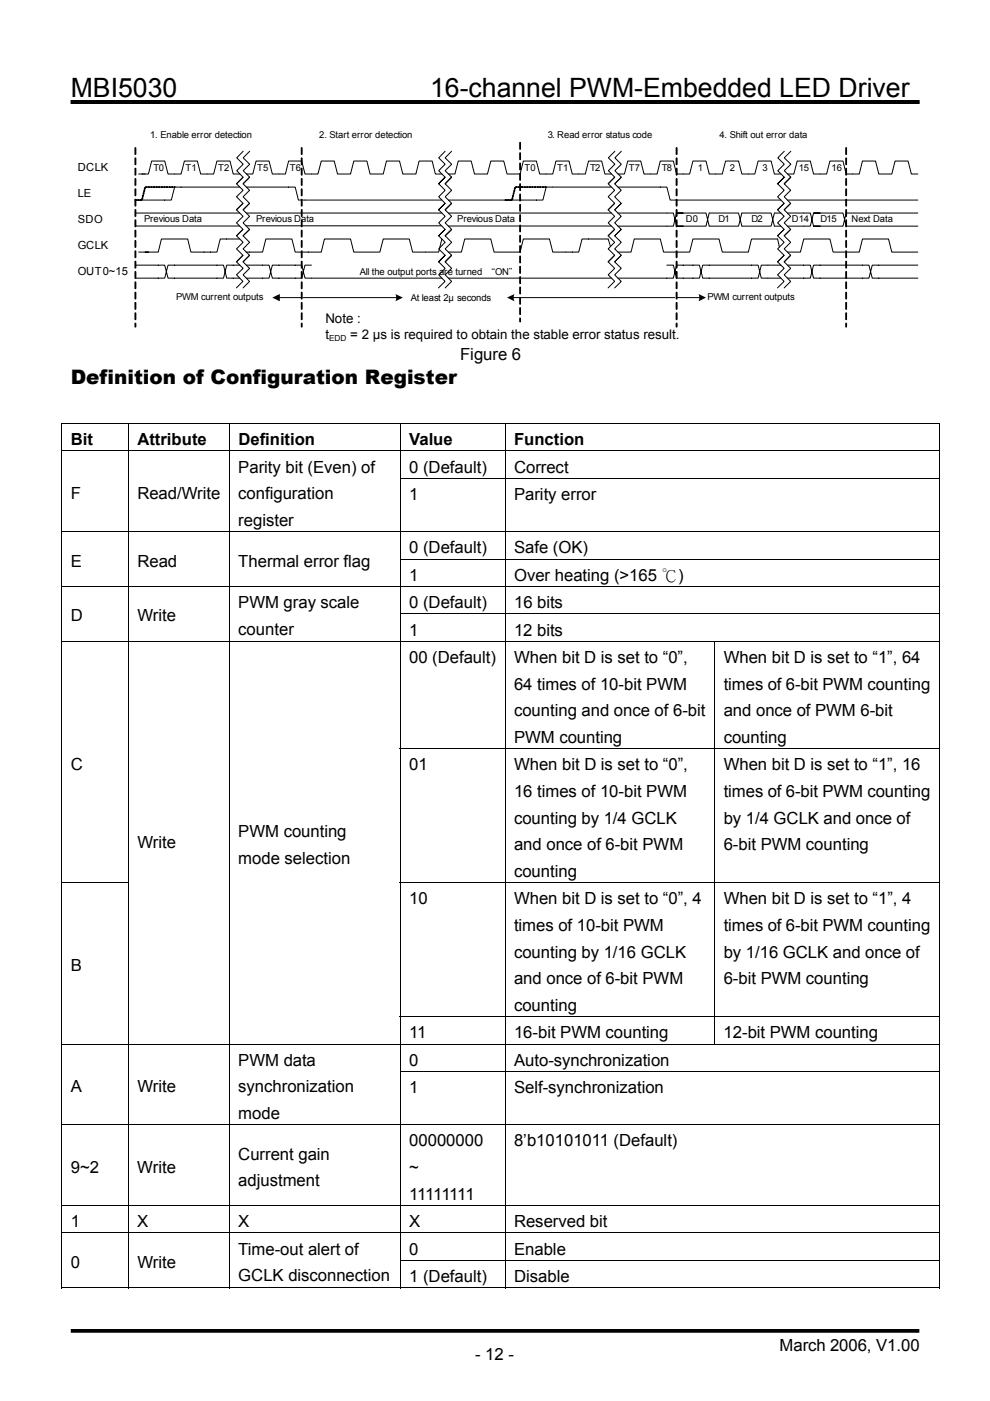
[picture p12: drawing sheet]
<svg xmlns="http://www.w3.org/2000/svg" width="210mm" height="297mm" viewBox="0 0 210 297" stroke-linecap="round" stroke-linejoin="round" font-family="sans-serif">
<path d="M15 21.6h179.9M15 282.2h179.9" fill="none" stroke="#010101" stroke-width=".79" stroke-linecap="butt"/>
<g fill="none" stroke="#000" stroke-width=".21">
<path d="M29.4 36.9h1.4M30.1 36.9h1.4l.7-2.8h2.7l.7 2.8h2.8l.7-2.8h2.7l.7 2.8h2.8l.7-2.8h2.8l.6 2.8h1.4M50.8 39.7h-13.8l-.7 2.7h-7.6M51.5 37.6l-1.4 1.4 1.4 1.3-1.4 1.4 1.4 1.4-1.4 1.4M51.6 32.1l-1.4 1.4 1.4 1.3-1.4 1.4 1.3 1.4-1.4 1.4M52.2 36.9h1.4l.7-2.8h2.7l.7 2.8h2.8l.7-2.8h2.8l.7 2.8h2.7l.7-2.8h2.8l.7 2.8h2.7l.7-2.8h2.8l.7 2.8h2.8l.6-2.8h2.8l.7 2.8h2.8l.7-2.8h2.7l.7 2.8h1.4M52.2 39.7h10.4l.7 2.7h30.4M52.9 37.6l-1.4 1.4 1.4 1.3-1.4 1.4 1.4 1.4-1.4 1.4M52.9 32.1l-1.3 1.4 1.3 1.3-1.3 1.4 1.3 1.4-1.3 1.4M94.4 32.1l-1.4 1.4 1.4 1.3-1.4 1.4 1.4 1.4-1.4 1.4M94.4 37.6l-1.4 1.4 1.4 1.3-1.4 1.4 1.4 1.4-1.4 1.4M95.1 36.9h1.4l.7-2.8h2.7l.7 2.8h2.8l.7-2.8h2.7l.7 2.8h2.8l.7-2.8h2.7l.7 2.8h2.8l.7-2.8h2.7l.7 2.8h2.8l.7-2.8h2.8l.6 2.8h1.4"/>
<path d="M95.8 32.1l-1.4 1.4 1.4 1.3-1.4 1.4 1.4 1.4-1.4 1.4M95.8 37.6l-1.4 1.4 1.4 1.3-1.4 1.4 1.4 1.4-1.4 1.4M129.6 39.7h-13.8l-.7 2.7h-20M130.3 37.6l-1.4 1.4 1.4 1.3-1.4 1.4 1.4 1.4-1.4 1.4M130.4 32.1l-1.4 1.4 1.4 1.3-1.4 1.4 1.3 1.4-1.4 1.4M131 36.9h1.4l.7-2.8h2.7l.7 2.8h2.8l.7-2.8h2.8l.6 2.8h2.8l.7-2.8h2.8l.7 2.8h2.7l.7-2.8h2.8l.7 2.8h2.7l.7-2.8h2.8l.7 2.8h1.4M131 39.7h10.4l.7 2.7h23.5M131.7 37.6l-1.4 1.4 1.4 1.3-1.4 1.4 1.4 1.4-1.4 1.4M131.7 32.1l-1.3 1.4 1.3 1.3-1.3 1.4 1.3 1.4-1.3 1.4M166.3 37.6l-1.4 1.4 1.4 1.3-1.4 1.4 1.3 1.4-1.4 1.4M166.3 32.1l-1.4 1.4 1.4 1.3-1.4 1.4 1.4 1.4-1.4 1.4M167 36.9h1.3l.7-2.8h2.8l.7 2.8h2.8l.7-2.8h2.7l.7 2.8h2.8l.7-2.8h2.7l.7 2.8h2.8l.7-2.8h2.7l.7 2.8h1.4"/>
<path d="M167.6 37.6l-1.3 1.4 1.3 1.3-1.3 1.4 1.3 1.4-1.3 1.4M167.7 32.1l-1.4 1.4 1.4 1.3-1.4 1.4 1.4 1.4-1.4 1.4M28.7 56.2h6.2l.7 2.8h11.8l.7-2.8h2.7M28.7 59h6.2l.7-2.8h11.8l.7 2.8h2.7M28.7 45.2h22.1M28.7 47.9h22.1M29.4 53.4h2.1M50.8 50.7h-4.1l-.7 2.7h-5.5l-.7-2.7h-5.6l-.7 2.7h-2.7M51.5 48.6l-1.4 1.4 1.4 1.4-1.4 1.4 1.4 1.3-1.4 1.4M51.5 43.1l-1.4 1.4 1.4 1.4-1.4 1.3 1.4 1.4-1.4 1.4M51.5 54.1l-1.4 1.4 1.4 1.4-1.4 1.4 1.4 1.3-1.4 1.4M52.2 47.9h41.4"/>
<path d="M52.2 56.2h4.8l.7 2.8h6.3l.7-2.8h1.3M52.2 59h4.8l.7-2.8h6.3l.7 2.8h29M52.2 45.2h41.5M52.9 48.6l-1.4 1.4 1.4 1.4-1.4 1.4 1.4 1.3-1.4 1.4M52.9 43.1l-1.4 1.4 1.4 1.4-1.4 1.3 1.4 1.4-1.4 1.4M52.9 54.1l-1.4 1.4 1.4 1.4-1.4 1.4 1.4 1.4-1.4 1.3M93.7 50.7l-.7 2.7h-5.5l-.7-2.7h-5.5l-.8 2.7h-5.5l-.7-2.7h-5.5l-.7 2.7h-5.5l-.7-2.7h-5.5l-.7 2.7h-3.5M94.4 43.1l-1.4 1.4 1.4 1.4-1.4 1.3 1.4 1.4-1.4 1.4M94.4 48.6l-1.4 1.4 1.4 1.4-1.4 1.4 1.4 1.3-1.4 1.4M94.4 54.1l-1.4 1.4 1.4 1.4-1.4 1.4 1.4 1.3-1.4 1.4M95.1 47.9h34.5M95.1 45.2h34.5"/>
<path d="M95.1 59h34.5M95.8 43.1l-1.4 1.4 1.4 1.4-1.4 1.3 1.4 1.4-1.4 1.4M95.8 48.6l-1.4 1.4 1.4 1.4-1.4 1.4 1.4 1.3-1.4 1.4M95.8 54.1l-1.4 1.4 1.4 1.4-1.4 1.4 1.4 1.4-1.4 1.3M129.4 52.3l-.5-1.6h-5.5l-.7 2.7h-5.5l-.7-2.7h-5.5l-.7 2.7h-5.5l-.7-2.7h-5.6l-.7 2.7h-2.7M130.3 43.1l-1.4 1.4 1.4 1.4-1.4 1.3 1.4 1.4-1.4 1.4M130.3 48.6l-1.4 1.4 1.4 1.4-1.4 1.4 1.4 1.3-1.4 1.4M130.3 54.1l-1.4 1.4 1.4 1.4-1.4 1.4 1.4 1.3-1.4 1.4M131 45.2h11.8l.6 2.7h1.4M131.7 43.1l-1.4 1.4 1.4 1.4-1.4 1.3 1.4 1.4-1.4 1.4M131.7 48.6l-1.4 1.4 1.4 1.4-1.4 1.4 1.4 1.3-1.4 1.4M131.7 54.1l-1.4 1.4 1.4 1.4-1.4 1.4 1.4 1.4-1.4 1.3"/>
<path d="M141.4 56.2h1.4l.6 2.8h4.9l.7-2.8h11.7l.7 2.8h4.2M143.4 45.2h6.3l.7 2.7h6.2l.7-2.7h6.2l.7 2.7h1.4M144.8 45.2h-1.4l-.6 2.7h-11.8M165.2 52.4l-.3-1.7h-5.6l-.6 2.7h-5.6l-.7-2.7h-5.5l-.7 2.7h-5.5l-.7-2.7h-5.5l-.7 2.7h-2.8M165.6 45.2h-1.4l-.7 2.7h-6.2l-.7-2.7h-6.2l-.7 2.7h-6.3M165.6 56.2h-4.2l-.7 2.8h-11.7l-.7-2.8h-4.9l-.6 2.8h-11.8M166.3 43.1l-1.4 1.4 1.4 1.4-1.4 1.3 1.3 1.4-1.4 1.4M166.3 48.6l-1.4 1.4 1.4 1.4-1.4 1.4 1.3 1.3-1.4 1.4M166.3 54.1l-1.4 1.4 1.4 1.4-1.4 1.4 1.3 1.3-1.4 1.4M167 45.2h4.8l.7 2.7h1.4M167 53.4h2.7l.7-2.7h5.6l.6 2.7h5.6l.7-2.7h5.5l.7 2.7h5.5M167 56.2h4.8l.7 2.8h11.7l.7-2.8h9.7"/>
<path d="M167 59h4.8l.7-2.8h11.7l.7 2.8h9.7M167 42.4h27.6M167.6 43.1l-1.3 1.4 1.3 1.4-1.3 1.3 1.3 1.4-1.3 1.4M167.6 48.6l-1.3 1.4 1.3 1.4-1.3 1.4 1.3 1.3-1.3 1.4M167.6 54.1l-1.3 1.4 1.3 1.4-1.3 1.4 1.3 1.4-1.3 1.3M172.5 45.2h6.2l.7 2.7h15.2M173.9 45.2h-1.4l-.7 2.7h-4.8M194.6 45.2h-15.2l-.7 2.7h-6.2M59.1 63.1h4.9M64.2 63.1h20M108.7 63.1h34.3M143.4 63.1h5.1"/>
<path d="M13 89.8h186.2M13 95.6h186.2M13.1 89.9v5.6M13.1 95.7v5.6M27.2 89.9v5.6M27.2 95.7v5.6M48.6 89.9v5.6M48.6 95.7v5.6M84.9 89.9v5.6M84.9 95.7v5.6M107.1 89.9v5.6M107.1 95.7v5.6"/>
<path d="M199.2 89.9v5.6M199.2 95.7v5.6M13 112.7h186.2M13.1 101.5v11.1M13.1 112.8v5.6M13.1 118.6v5.7M27.2 101.5v11.1M27.2 112.8v5.6M27.2 118.6v5.7M48.6 101.5v11.1M48.6 112.8v5.6M48.6 118.6v5.7"/>
<path d="M84.8 101.4h114.4M84.8 118.5h114.4M84.9 101.5v11.1M84.9 112.8v5.6M84.9 118.6v5.7M107.1 101.5v11.1M107.1 112.8v5.6M107.1 118.6v5.7M199.2 101.5v11.1M199.2 112.8v5.6M199.2 118.6v5.7M13 124.4h186.2"/>
<path d="M13 136h186.1M13.1 124.4v5.7M13.1 130.3v5.6M13.1 136.1v22.6M27.2 124.4v5.7M27.2 130.3v5.6M27.2 136.1v22.6M48.6 124.4v5.7M48.6 130.3v5.6M48.6 136.1v22.6M84.8 130.2h114.4M84.9 124.4v5.7"/>
<path d="M84.9 130.3v5.6M84.9 136.1v22.6M107.1 124.4v5.7M107.1 130.3v5.6M107.1 136.1v22.6M151.5 136.1v22.6M199.2 124.4v5.7M199.2 130.3v5.6M199.2 136.1v22.6M13.1 158.8v28.3M27.2 158.8v28.3M48.6 158.8v28.3"/>
<path d="M84.8 158.8h114.3M84.9 158.8v28.3M107.1 158.8v28.3M151.5 158.8v28.3M199.2 158.8v28.3M13 187.2h14.3M13.1 187.2v28.3M27.2 187.2v28.3M48.6 187.2v28.3M84.8 187.2h114.3M84.9 187.2v28.3M107.1 187.2v28.3"/>
<path d="M151.5 187.2v28.3M199.2 187.2v28.3M13.1 215.6v5.7M27.2 215.6v5.7M48.6 215.6v5.7M84.8 215.5h114.3M84.9 215.6v5.7M107.1 215.6v5.7M151.5 215.6v5.7M199.2 215.6v5.7M13 221.4h186.1M13 238.5h186.2"/>
<path d="M13.1 221.4v5.7M13.1 227.3v11.1M13.1 238.6v16.9M27.2 221.4v5.7M27.2 227.3v11.1M27.2 238.6v16.9M48.6 221.4v5.7M48.6 227.3v11.1M48.6 238.6v16.9M84.8 227.2h114.4M84.9 221.4v5.7M84.9 227.3v11.1"/>
<path d="M84.9 238.6v16.9M107.1 221.4v5.7M107.1 227.3v11.1M107.1 238.6v16.9M199.2 221.4v5.7M199.2 227.3v11.1M199.2 238.6v16.9M13 255.6h186.2M13.1 255.7v5.6M27.2 255.7v5.6M48.6 255.7v5.6M84.9 255.7v5.6"/>
<path d="M107.1 255.7v5.6M199.2 255.7v5.6M13 261.4h186.2M13 273.1h14.1M13.1 261.5v5.6M13.1 267.3v5.8M27.2 261.5v5.6M27.2 267.3v5.8M27.3 273.1h21.2M48.6 261.5v5.6M48.6 267.3v5.8M48.7 273.1h36.1"/>
<path d="M84.8 267.2h114.4M84.9 261.5v5.6M84.9 267.3v5.8M84.9 273.1h22.1M107.1 261.5v5.6M107.1 267.3v5.8M107.2 273.1h91.9M199.2 261.5v5.6M199.2 267.3v5.8"/>
</g>
<g fill="#000" stroke="#000" stroke-width=".21">
<path d="M28.6 31.3l.2 .1-.1 1.4zM28.6 33.5l.2 .1-.1 1.3h-.1zM28.6 35.7l.2 .1-.1 1.3h-.1zM28.6 37.9l.2 .1-.1 1.3h-.1zM28.6 40.1h.2l-.1 1.4-.1-.1zM28.6 42.3h.2l-.1 1.4zM28.6 44.4l.2 .1-.1 1.4-.1-.1zM28.6 46.7h.2l-.1 1.4-.1-.1zM28.6 48.8l.2 .1-.1 1.4zM28.6 51l.2 .1-.1 1.4-.1-.1zM28.6 53.2l.2 .1-.1 1.4zM28.6 55.4l.2 .1-.1 1.3h-.1zM28.6 57.6l.2 .1-.1 1.3h-.1zM28.6 59.8l.2 .1-.1 1.3zM28.6 62h.2l-.1 1.4-.1-.1zM28.6 64.2h.2l-.1 1.4zM28.6 66.4h.2l-.1 1.4-.1-.1zM28.6 68.5l.2 .1-.1 .7h-.1z"/>
<path d="M63.9 31.3h.2l-.1 1.5zM63.9 33.5h.2l-.1 1.4h-.1zM63.9 35.7h.2l-.1 1.4h-.1zM63.9 37.9h.2l-.1 1.4h-.1zM63.9 40.1h.2l-.1 1.4-.1-.1zM63.9 42.3h.2l-.1 1.4zM63.9 44.4l.2 .1-.1 1.4-.1-.1zM63.9 46.7h.2l-.1 1.4-.1-.1zM63.9 48.9h.2l-.1 1.4zM63.9 51l.2 .1-.1 1.4-.1-.1zM63.9 53.2h.2l-.1 1.5zM63.9 55.4h.2l-.1 1.4h-.1zM63.9 57.6h.2l-.1 1.4h-.1zM63.9 59.8h.2l-.1 1.4zM63.9 62h.2l-.1 1.4-.1-.1zM63.9 64.2h.2l-.1 1.4zM63.9 66.4h.2l-.1 1.4-.1-.1zM63.9 68.5l.2 .1-.1 .7h-.1z"/>
<path d="M110.2 30.2l.2 .1-.1 1.4zM110.2 32.4h.2l-.1 1.4h-.1zM110.2 34.6h.2l-.1 1.4h-.1zM110.2 36.8h.2l-.1 1.4zM110.2 39h.2l-.1 1.4h-.1zM110.2 41.2h.2l-.1 1.4-.1-.1zM110.2 43.4h.2l-.1 1.4zM110.2 45.6h.2l-.1 1.4-.1-.1zM110.2 47.8h.2l-.1 1.4zM110.2 50h.2l-.1 1.4-.1-.1zM110.2 52.1l.2 .1-.1 1.4-.1-.1zM110.2 54.3h.2l-.1 1.5zM110.2 56.5h.2l-.1 1.4h-.1zM110.2 58.7h.2l-.1 1.4zM110.2 60.9h.2l-.1 1.4h-.1zM110.2 63.1h.2l-.1 1.4-.1-.1zM110.2 65.3h.2l-.1 1.4zM110.2 67.4l.2 .1-.1 .8z"/>
<path d="M110.5 39.6h.3l.1 .1-.3 .1zM111.1 39.6h.3v.1l-.3 .1zM111.6 39.6h.3l.1 .1-.3 .1zM112.2 39.6h.3v.1l-.3 .1zM112.7 39.6l.4 .1-.3 .1zM113.3 39.6l.3 .1-.3 .1zM113.8 39.6l.4 .1-.3 .1zM114.4 39.6l.3 .1-.3 .1zM114.9 39.6h.3l.1 .1-.3 .1zM115.5 39.6h.2l.1 .1-.3 .1z"/>
<path d="M143.4 31.3l.2 .1-.2 1.4zM143.4 33.5l.2 .1-.1 1.3h-.1zM143.4 35.7l.2 .1-.1 1.3h-.1zM143.4 37.9l.2 .1-.1 1.3h-.1zM143.4 40.1h.2l-.1 1.4-.1-.1zM143.4 42.3h.2l-.2 1.4zM143.4 44.4l.2 .1-.1 1.4-.1-.1zM143.4 46.7h.2l-.1 1.4-.1-.1zM143.4 48.9h.2l-.2 1.4zM143.4 51l.2 .1-.1 1.4-.1-.1zM143.4 53.2l.2 .1-.2 1.4zM143.4 55.4l.2 .1-.1 1.3h-.1zM143.4 57.6l.2 .1-.1 1.3h-.1zM143.4 59.8l.2 .1-.2 1.3zM143.4 62h.2l-.1 1.4-.1-.1zM143.4 64.2h.2l-.2 1.4zM143.4 66.4h.2l-.1 1.4-.1-.1zM143.4 68.6h.2l-.1 .7h-.1z"/>
<path d="M179.3 31.3h.2l-.1 1.5zM179.3 33.5h.2v1.4h-.2zM179.3 35.7h.2v1.4h-.2zM179.3 37.9h.2v1.4h-.2zM179.3 40.1h.2v1.4l-.2-.1zM179.3 42.3h.2l-.1 1.4zM179.3 44.4l.2 .1v1.4l-.2-.1zM179.3 46.7h.2v1.4l-.2-.1zM179.3 48.9h.2l-.1 1.4zM179.3 51l.2 .1v1.4l-.2-.1zM179.3 53.2h.2l-.1 1.5zM179.3 55.4h.2v1.4h-.2zM179.3 57.6h.2v1.4h-.2zM179.3 59.8h.2l-.1 1.4zM179.3 62h.2v1.4l-.2-.1zM179.3 64.2h.2l-.1 1.4zM179.3 66.4h.2v1.4l-.2-.1zM179.4 68.5l.1 .1v.7h-.2z"/>
<path d="M28.6 42.4l.3-.1 .1 .2h-.3zM29.2 42.4l.2-.1 .1 .2h-.3zM29.7 42.4l.3-.1 .1 .2h-.3zM30.1 41.9l.2 .1-.1 .2h-.1zM30.2 41.4h.2l-.1 .3h-.1zM30.4 40.9h.2l-.2 .3zM30.5 40.3l.2 .1-.1 .3zM30.6 39.8h.2l-.1 .3zM30.9 39.6h.2l.1 .1-.3 .1zM31.4 39.6h.3v.1l-.2 .1zM31.9 39.6h.3l.1 .1-.3 .1zM32.5 39.6h.3l.1 .1-.3 .1zM33 39.6h.3l.1 .1-.3 .1zM33.6 39.6h.3l.1 .1-.4 .1zM34.1 39.6h.3l.1 .1-.3 .1zM34.7 39.6h.2l.2 .1-.4 .1zM35.3 39.6h.2l.1 .1-.3 .1zM35.8 39.6l.4 .1-.4 .1zM36.4 39.6l.3 .1-.3 .1zM36.9 39.6l.2 .1-.1 .1z"/>
<path d="M107.1 42.4l.3-.1v.2h-.3zM107.6 42.4l.3-.1 .1 .2h-.3zM108.2 42.4l.3-.1v.2h-.3zM108.6 41.9l.2 .1-.1 .2h-.2zM108.7 41.4h.2l-.1 .3zM108.8 40.9h.2l-.1 .3zM109 40.4h.2l-.2 .3zM109.1 39.8h.2l-.1 .3zM109.3 39.6l.4 .1-.3 .1zM109.9 39.6h.2l.1 .1-.3 .1zM110.4 39.6l.3 .1-.3 .1z"/>
</g>
<g fill="#000">
<path d="M57.7 63.1l1.6-.8v1.6z"/>
<path d="M83.8 62.3l1.6 .8-1.6 .8 .2-.7z" fill-rule="evenodd"/>
<path d="M107.5 63.1l1.6-.8-.2 .7 .2 .9z" fill-rule="evenodd"/>
<path d="M148.1 62.3l1.6 .8-1.6 .8 .2-.6z" fill-rule="evenodd"/>
</g>
<g fill="#000">
<path d="M13 89.7h.2v.2h-.2zM199.1 89.7h.1v.2h-.1zM13 101.3h.2v.2h-.2zM13 118.4h.2v.2h-.2zM27.1 101.3h.2v.2h-.2zM27.1 118.4h.2v.2h-.2zM48.5 101.3h.2v.2h-.2zM48.5 118.4h.2v.2h-.2zM13 130.1h.2v.2h-.2zM27.1 130.1h.2v.2h-.2zM48.5 130.1h.2v.2h-.2zM199.1 135.9h.1v.2h-.1z"/>
<path d="M13 158.7h.2v.1h-.2zM27.1 158.7h.2v.1h-.2zM48.5 158.7h.2v.1h-.2zM199.1 158.7h.1v.1h-.1zM48.5 187.1h.2v.1h-.2zM199.1 187.1h.1v.1h-.1zM13 215.5h.2v.1h-.2zM27.1 215.5h.2v.1h-.2zM48.5 215.5h.2v.1h-.2zM199.1 215.5h.1v.1h-.1zM13 227.1h.2v.2h-.2zM27.1 227.1h.2v.2h-.2z"/>
<path d="M48.5 227.1h.2v.2h-.2zM199.1 221.3h.1v.1h-.1zM13 267.1h.2v.2h-.2zM27.1 267.1h.2v.2h-.2zM48.5 267.1h.2v.2h-.2zM199.1 273h.1v.1h-.1z"/>
</g>
<g font-size="5.7">
<text x="15" y="20.6">MBI5030</text>
<text x="91.2" y="20.6">16-channel PWM-Embedded LED Driver</text>
</g>
<text font-size="4.2" x="15" y="81.4">Definition of Configuration Register</text>
<g font-size="3.5">
<text x="97.6" y="76.2">Figure 6</text>
<text x="15" y="94.4">Bit</text>
<text x="29.1" y="94.4">Attribute</text>
<text x="50.5" y="94.4">Definition</text>
<text x="86.8" y="94.4">Value</text>
<text x="109" y="94.4">Function</text>
<text x="50.5" y="100.2">Parity bit (Even) of</text>
<text x="86.8" y="100.2">0 (Default)</text>
<text x="109" y="100.2">Correct</text>
<text x="15" y="105.7">F</text>
<text x="29.1" y="105.7">Read/Write</text>
<text x="50.5" y="105.8">configuration</text>
<text x="86.8" y="106">1</text>
<text x="109" y="106">Parity error</text>
<text x="50.5" y="111.5">register</text>
<text x="86.8" y="117.3">0 (Default)</text>
<text x="109" y="117.3">Safe (OK)</text>
<text x="15" y="120.1">E</text>
<text x="29.1" y="120.1">Read</text>
<text x="50.5" y="120.1">Thermal error flag</text>
<text x="86.8" y="123.1">1</text>
<text x="109" y="123.1">Over heating (&gt;165 ℃)</text>
<text x="15" y="131.8">D</text>
<text x="29.1" y="131.8">Write</text>
<text x="50.5" y="128.9">PWM gray scale</text>
<text x="86.8" y="128.9">0 (Default)</text>
<text x="109" y="128.9">16 bits</text>
<text x="50.5" y="134.6">counter</text>
<text x="86.8" y="134.8">1</text>
<text x="109" y="134.8">12 bits</text>
<text x="86.8" y="140.6">00 (Default)</text>
<text x="109" y="140.6">When bit D is set to “0”,</text>
<text x="153.4" y="140.6">When bit D is set to “1”, 64</text>
<text x="109" y="146.2">64 times of 10-bit PWM</text>
<text x="153.4" y="146.2">times of 6-bit PWM counting</text>
<text x="109" y="151.9">counting and once of 6-bit</text>
<text x="153.4" y="151.9">and once of PWM 6-bit</text>
<text x="109" y="157.5">PWM counting</text>
<text x="153.4" y="157.5">counting</text>
<text x="15" y="163.2">C</text>
<text x="86.8" y="163.3">01</text>
<text x="109" y="163.3">When bit D is set to “0”,</text>
<text x="153.4" y="163.3">When bit D is set to “1”, 16</text>
<text x="109" y="169">16 times of 10-bit PWM</text>
<text x="153.4" y="169">times of 6-bit PWM counting</text>
<text x="29.1" y="179.8">Write</text>
<text x="50.5" y="177.5">PWM counting</text>
<text x="109" y="174.6">counting by 1/4 GCLK</text>
<text x="153.4" y="174.6">by 1/4 GCLK and once of</text>
<text x="50.5" y="183.1">mode selection</text>
<text x="109" y="180.3">and once of 6-bit PWM</text>
<text x="109" y="185.9">counting</text>
<text x="153.4" y="180.3">6-bit PWM counting</text>
<text x="86.8" y="191.7">10</text>
<text x="109" y="191.7">When bit D is set to “0”, 4</text>
<text x="153.4" y="191.7">When bit D is set to “1”, 4</text>
<text x="109" y="197.4">times of 10-bit PWM</text>
<text x="153.4" y="197.4">times of 6-bit PWM counting</text>
<text x="109" y="203">counting by 1/16 GCLK</text>
<text x="153.4" y="203">by 1/16 GCLK and once of</text>
<text x="15" y="205.8">B</text>
<text x="109" y="208.7">and once of 6-bit PWM</text>
<text x="153.4" y="208.7">6-bit PWM counting</text>
<text x="109" y="214.3">counting</text>
<text x="86.8" y="220.1">11</text>
<text x="109" y="220.1">16-bit PWM counting</text>
<text x="153.4" y="220.1">12-bit PWM counting</text>
<text x="50.5" y="226">PWM data</text>
<text x="86.8" y="226">0</text>
<text x="109" y="226">Auto-synchronization</text>
<text x="15" y="231.5">A</text>
<text x="29.1" y="231.5">Write</text>
<text x="50.5" y="231.6">synchronization</text>
<text x="86.8" y="231.8">1</text>
<text x="109" y="231.8">Self-synchronization</text>
<text x="50.5" y="237.3">mode</text>
<text x="50.5" y="245.9">Current gain</text>
<text x="86.8" y="243.1">00000000</text>
<text x="109" y="243.1">8’b10101011 (Default)</text>
<text x="15" y="248.7">9~2</text>
<text x="29.1" y="248.7">Write</text>
<text x="50.5" y="251.5">adjustment</text>
<text x="86.8" y="248.7">~</text>
<text x="86.8" y="254.4">11111111</text>
<text x="15" y="260.2">1</text>
<text x="29.1" y="260.2">X</text>
<text x="50.5" y="260.2">X</text>
<text x="86.8" y="260.2">X</text>
<text x="109" y="260.2">Reserved bit</text>
<text x="15" y="268.8">0</text>
<text x="29.1" y="268.8">Write</text>
<text x="50.5" y="266">Time-out alert of</text>
<text x="86.8" y="266">0</text>
<text x="109" y="266">Enable</text>
<text x="50.5" y="271.7">GCLK disconnection</text>
<text x="86.8" y="271.8">1 (Default)</text>
<text x="109" y="271.8">Disable</text>
<text x="165.3" y="286.4">March 2006, V1.00</text>
<text x="100.7" y="288.3">- 12 -</text>
</g>
<g font-size="2.8">
<text x="69" y="68.4">Note :</text>
<text x="69" y="71.9">t</text>
<text x="74.3" y="71.9">= 2 µs is required to obtain the stable error status result.</text>
</g>
<g font-size="2.4">
<text x="16.5" y="36.2">DCLK</text>
<text x="16.5" y="41.8">LE</text>
<text x="16.5" y="47.3">SDO</text>
<text x="16.5" y="52.8">GCLK</text>
<text x="16.5" y="58.3">OUT0~15</text>
</g>
<g font-size="2">
<text x="31.8" y="29.2">1. Enable error detection</text>
<text x="67.7" y="29.2">2. Start error detection</text>
<text x="116.1" y="29.2">3. Read error status code</text>
<text x="152.5" y="29.2">4. Shift out error data</text>
<text x="32.6" y="36.2">T0</text>
<text x="39.3" y="36.2">T1</text>
<text x="46.3" y="36.2">T2</text>
<text x="54.5" y="36.2">T5</text>
<text x="61.5" y="36.2">T6</text>
<text x="111.2" y="36.2">T0</text>
<text x="118.2" y="36.2">T1</text>
<text x="125.1" y="36.2">T2</text>
<text x="133.3" y="36.2">T7</text>
<text x="140.3" y="36.2">T8</text>
<text x="148" y="36.2">1</text>
<text x="154.7" y="36.2">2</text>
<text x="161.7" y="36.2">3</text>
<text x="169.4" y="36.2">15</text>
<text x="176.3" y="36.2">16</text>
<text x="30.5" y="47.1">Previous Data</text>
<text x="54.3" y="47.1">Previous Data</text>
<text x="96.9" y="47.1">Previous Data</text>
<text x="145.4" y="47.1">D0</text>
<text x="152.4" y="47.1">D1</text>
<text x="159.3" y="47.1">D2</text>
<text x="167.9" y="47.1">D14</text>
<text x="173.9" y="47.1">D15</text>
<text x="180.5" y="47.1">Next Data</text>
<text x="76.3" y="58.3">All the output ports are turned “ON”</text>
<text x="37.3" y="63.7">PWM current outputs</text>
<text x="87.1" y="63.9">At least 2µ seconds</text>
<text x="150" y="63.7">PWM current outputs</text>
</g>
<text font-size="1.8" x="69.8" y="72.3">EDD</text>
</svg>
